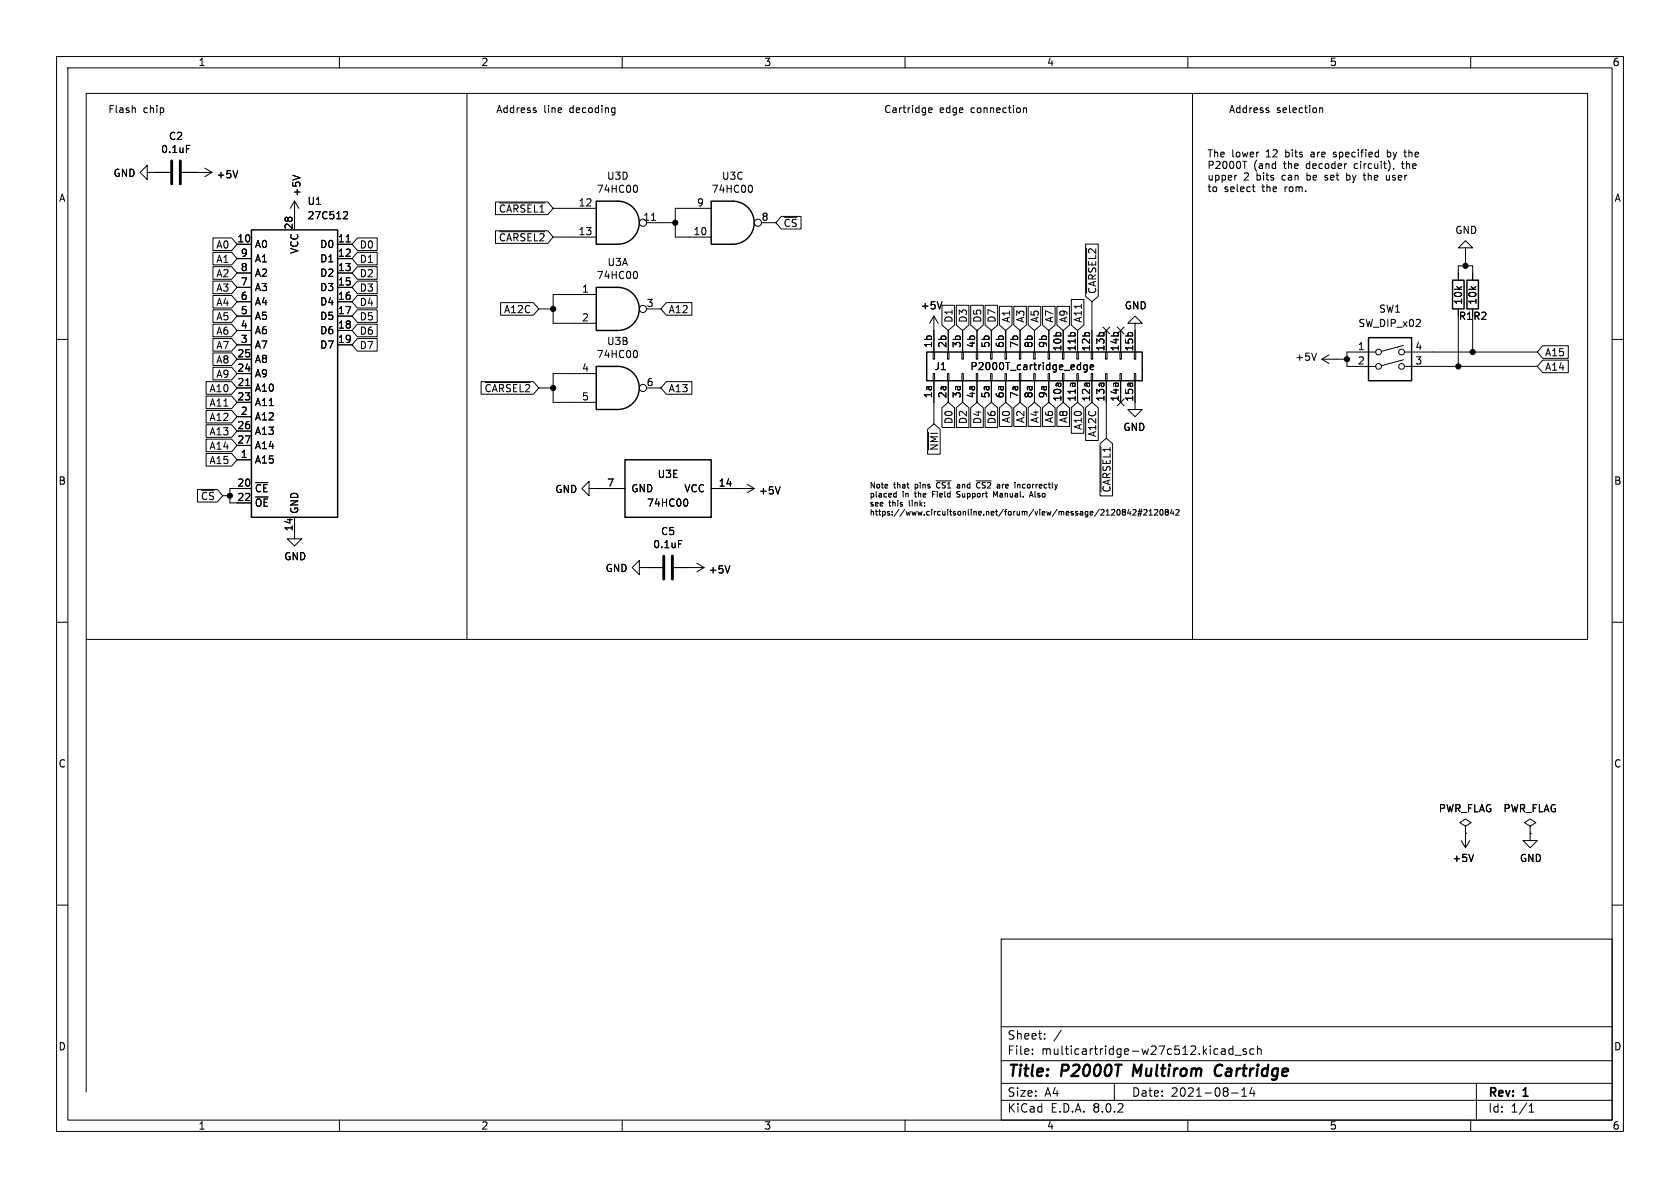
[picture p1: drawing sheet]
<svg xmlns="http://www.w3.org/2000/svg" width="297mm" height="210mm" viewBox="0 0 297 210" stroke-linecap="round" stroke-linejoin="round" font-family="sans-serif">
<g fill="none" stroke="#000" stroke-width=".18">
<path d="M10 10h277v190h-277zM12 12h273v186h-273zM23.9 19.1v.8M60 10v2M82.5 16.5v96.5M94.6 19.5l.2 .2-.2 .2M94.6 19.1h.1M108.4 19.1h.3M108.7 19.8l-.3 .1M108.7 19.1v1l-.2 .2M110 10v2M160 10v2"/>
<path d="M164.2 19.5l.6-.1-.1-.3h-.3l-.2 .1v.6h.5M180.9 19.2l.2-.1h.3l.1 .8M180.9 19.1v.8M210 10v2M210.8 16.5v96.5M224.2 19.5l.1 .2-.1 .2M224.2 19.1h.1M233.3 19.1v.8M233.3 19.2l.2-.1h.3v.8M260 10v2M26 30.5v-1.3l-1.2 1.3 1.2 1.3v-1.3h4.1M32.1 30.5h5.4"/>
<path d="M33 25.7h.6M36.2 29.7l1.3 .8M37.5 30.5l-1.3 .7M42 30.2l-.4 1.2M51.8 31l1.2 .4M52.1 35.6l-.8 1.2M52.1 35.6v5M52.1 35.6l.7 1.2M60.9 37.4l.4 .1 .2 .3-.8 .9h.8M87.6 35.7h9.2l1 1.1-1 1.1h-9.2zM88.3 35.9h8M97.8 36.8h7.6"/>
<path d="M112.4 32.7a.79 .79 0 0 1 0 1.3M114.3 39.4h5.1M115.2 39h.7M125.7 36.8h-6.3v5.1h6.3M132.7 32.7a.79 .79 0 0 1 0 1.3M134.6 39.4h2.6M138.1 38.3h3.5v2.2h-3.5l-.9-1.1zM218.7 31h-.3M221.4 33h.5M221.6 33.7l.3 .2M234.2 31.8h.1M234.4 31l-.2 .2 .2 .2"/>
<path d="M235.7 27.7h.1M235.9 26.9l-.2 .2 .2 .2M238.1 30.6v1.2M238.1 31.8h.3M238.4 31h-.3M241 31h.5M241.3 31.8h.2M245.3 26.5v1.2M245.3 27.7h.3M245.6 31.7l-.1 .1h-.4M245.6 31v.8M245.6 26.9l-.3 .1"/>
<path d="M246.4 29.7l-.1 .3M247.7 28.9h.5M247.9 28.5l.1 1.2M248.2 26.9h.5M248.5 27.7h.2M10 60h2M37.6 44.6h3.4l.9 1.1-.9 1.1h-3.4zM37.6 59.8h3.4l.9 1.2-.9 1.1h-3.4zM37.6 49.7h3.4l.9 1.1-.9 1.1h-3.4zM37.6 47.1h3.4l.9 1.2-.9 1.1h-3.4zM37.6 42.1h3.4l.9 1.1-.9 1.1h-3.4zM37.6 57.3h3.4l.9 1.1-.9 1.1h-3.4z"/>
<path d="M37.6 52.2h3.4l.9 1.1-.9 1.2h-3.4zM37.6 54.8h3.4l.9 1.1-.9 1.1h-3.4zM41.9 43.2h2.5M41.9 45.7h2.5M41.9 48.3h2.5M41.9 50.8h2.5M41.9 53.3h2.5M41.9 55.9h2.5M41.9 58.4h2.5M59.7 43.2h2.5M59.7 45.7h2.5M59.7 48.3h2.5"/>
<path d="M59.7 50.8h2.5M59.7 53.3h2.5M59.7 55.9h2.5M59.7 58.4h2.5M61.2 42.8h.7M63.2 54.8h3.5v2.2h-3.5l-1-1.1zM63.2 59.8h3.5v2.3h-3.5l-1-1.1zM63.2 57.3h3.5v2.2h-3.5l-1-1.1zM63.2 42.1h3.5v2.2h-3.5l-1-1.1zM63.2 44.6h3.5v2.2h-3.5l-1-1.1zM63.2 49.7h3.5v2.2h-3.5l-1-1.1zM63.2 52.2h3.5v2.3h-3.5l-1-1.2z"/>
<path d="M63.2 47.1h3.5v2.3h-3.5l-1-1.1zM87.6 40.8h9.2l1 1.1-1 1.1h-9.2zM88.3 41h8M88.5 53.5h5.8l.9 1.1-.9 1.1h-5.8zM95.2 54.6h2.6M97.8 41.9h7.6M105.4 52.1h-7.6v5.1h7.6M112.4 48a.79 .79 0 0 1 0 1.2M114.3 54.6h2.5M117.8 53.5h4.5v2.2h-4.5l-1-1.1zM165.1 55.9v6.3M165.1 55.9l.8 1.3"/>
<path d="M165.1 55.9l-.8 1.3M166.5 54h2.3v3.5l-1.2 .9-1.1-.9zM166.5 53.3l-.4 1.3M167.6 58.4v3.8M169.1 54h2.2v3.5l-1.1 .9-1.1-.9zM170.2 58.4v3.8M171.6 54h2.2v3.5l-1.1 .9-1.1-.9zM172.7 58.4v3.8M174.1 54h2.3v3.5l-1.1 .9-1.2-.9zM175.3 58.4v3.8M176.7 54.2h2.2v3.3l-1.1 .9-1.1-.9zM177.8 58.4v3.8"/>
<path d="M179.2 54.2h2.3v3.3l-1.2 .9-1.1-.9zM180.3 58.4v3.8M181.8 54.2h2.2v3.3l-1.1 .9-1.1-.9zM182.9 58.4v3.8M184.3 54.2h2.2v3.3l-1.1 .9-1.1-.9zM185.4 58.4v3.8M186.8 54.2h2.3v3.3l-1.1 .9-1.2-.9zM188 58.4v3.8M189.4 52.9h2.2v4.6l-1.1 .9-1.1-.9zM190.5 58.4v3.8M191.9 43.1h2.3v9.3l-1.2 .9-1.1-.9zM192.1 43.9v7.9"/>
<path d="M193 53.3v8.9M195 57.8l1.2 1.2M195.6 58.4v3.8M196.2 57.8l-1.2 1.2M197.5 57.8l1.2 1.2M198.1 58.4v3.8M198.7 57.8l-1.2 1.2M200.7 57.2h-1.3l1.3-1.3 1.2 1.3h-1.2v5M257.8 49.5v-2.5h2.5v2.5M257.8 54.6v10.2M259.1 43.8h-1.3l1.3-1.3 1.2 1.3h-1.2v3.2M260.3 54.6v7.6"/>
<path d="M285 60h2M36.4 75.1h4.6l.9 1.1-.9 1.1h-4.6zM36.4 70h4.6l.9 1.1-.9 1.1h-4.6zM36.4 72.5h4.6l.9 1.2-.9 1.1h-4.6zM36.4 77.6h4.6l.9 1.1-.9 1.2h-4.6zM36.4 67.5h4.6l.9 1.1-.9 1.1h-4.6zM37.6 64.9h3.4l.9 1.1-.9 1.2h-3.4zM37.6 62.4h3.4l.9 1.1-.9 1.1h-3.4zM41.9 61h2.5M41.9 73.7h2.5M41.9 68.6h2.5M41.9 71.1h2.5"/>
<path d="M41.9 66h2.5M41.9 63.5h2.5M41.9 76.2h2.5M41.9 78.7h2.5M43.4 68.2h.7M59.7 61h2.5M85.1 67.5h9.2l.9 1.1-.9 1.1h-9.2zM85.8 67.6h8M95.2 68.6h2.6M105.4 66h-7.6v5.1h7.6M112.4 61.9a.79 .79 0 0 1 0 1.3M114.3 68.6h2.5"/>
<path d="M117.8 67.5h4.5v2.2h-4.5l-1-1.1zM164 75.9l1.1-1 1.1 1v4.4h-2.2zM164.1 76.4v3.2M165 66h.2v1.3h-.2zM165 62.2h.2v1.3h-.2zM165.1 67.3v7.6M166.5 72.1l1.1-1 1.2 1v3.5h-2.3zM167.5 66h.3v1.3h-.3zM167.5 62.2h.3v1.3h-.3zM167.6 67.3v3.8M169.1 72.1l1.1-1 1.1 1v3.5h-2.2zM170.1 66h.2v1.3h-.2z"/>
<path d="M170.1 62.2h.2v1.3h-.2zM170.2 67.3v3.8M171.6 72.1l1.1-1 1.1 1v3.5h-2.2zM172.6 66h.2v1.3h-.2zM172.6 62.2h.2v1.3h-.2zM172.7 67.3v3.8M174.1 72.1l1.2-1 1.1 1v3.5h-2.3zM175.1 66h.3v1.3h-.3zM175.1 62.2h.3v1.3h-.3zM175.3 67.3v3.8M176.7 72.1l1.1-1 1.1 1v3.3h-2.2zM177.7 66h.2v1.3h-.2z"/>
<path d="M177.7 62.2h.2v1.3h-.2zM177.8 67.3v3.8M179.2 72.1l1.1-1 1.2 1v3.3h-2.3zM180.2 66h.3v1.3h-.3zM180.2 62.2h.3v1.3h-.3zM180.3 67.3v3.8M181.8 72.1l1.1-1 1.1 1v3.3h-2.2zM182.8 66h.2v1.3h-.2zM182.8 62.2h.2v1.3h-.2zM182.9 67.3v3.8M184.3 72.1l1.1-1 1.1 1v3.3h-2.2zM185.3 66h.2v1.3h-.2z"/>
<path d="M185.3 62.2h.2v1.3h-.2zM185.4 67.3v3.8M186.8 72.1l1.2-1 1.1 1v3.3h-2.3zM187.8 66h.3v1.3h-.3zM187.8 62.2h.3v1.3h-.3zM188 67.3v3.8M189.4 72.1l1.1-1 1.1 1v4.5h-2.2zM190.4 66h.2v1.3h-.2zM190.4 62.2h.2v1.3h-.2zM190.5 67.3v3.8M190.9 64.5l.1 .1M191 64.1v1.2"/>
<path d="M191 65.3h-.1M191.9 72.1l1.1-1 1.2 1v5.8h-2.3zM192.2 64.5v1l-.3 .3-.3-.1M192.2 64.6l-.4-.1-.2 .2 .1 .6h.5M192.7 64.9l.6-.1v-.2l-.4-.1-.2 .2 .1 .6h.5M192.9 66h.3v1.3h-.3zM192.9 62.2h.3v1.3h-.3zM193 67.3v3.8M194.5 78.4l1.1-.9 1.1 .9v9.3h-2.2zM194.6 79v7.9M195.5 66h.2v1.3h-.2zM195.5 62.2h.2v1.3h-.2z"/>
<path d="M195.6 67.3v10.2M197.5 70.5l1.2 1.2M198 66h.2v1.3h-.2zM198 62.2h.2v1.3h-.2zM198.1 67.3v3.8M198.7 70.5l-1.2 1.2M200.5 66h.3v1.3h-.3zM200.5 62.2h.3v1.3h-.3zM200.7 67.3v5.1h-1.3l1.3 1.3 1.2-1.3h-1.2M232.7 62.4l-.4 1.3M233.7 63.5h4.4M233.7 63.5l1.2 .8"/>
<path d="M234.9 62.7l-1.2 .8M243.2 62.2h-5.1v2.6h5.1M248.1 63.6l-3.9 1M248.1 61.1l-3.9 1M248.3 62.2h23.5M248.3 64.8h23.5M272.7 63.7h4.6v2.2h-4.6l-.9-1.1zM272.7 61.1h4.6v2.2h-4.6l-.9-1.1zM34.9 86.5h3.5l1 1.1-1 1.1h-3.5zM36.4 80.2h4.6l.9 1.1-.9 1.1h-4.6zM39.4 87.6h1.2M41.9 81.3h2.5"/>
<path d="M44.4 86.4h-3.8v2.5h3.8M52.1 91.4v3.9h1.2l-1.2 1.2-1.3-1.2h1.3M104.1 86.4v-1.3l-1.2 1.3 1.2 1.2v-1.2h6.4M120 95.5h.6M121.3 88.2a.79 .79 0 0 1 0 1.3M123.2 99.6l1.3 .7M125.7 86.4h7.6M132.1 85.6l1.2 .8M133.3 86.4l-1.2 .7M137.9 86.1l-.4 1.2M158.1 87.8h.3M158.1 87.3h.3"/>
<path d="M158.4 86.9v1M164.9 87.4h.3M165.3 86.9h-.4v1M165.5 85h2.7M165.7 85.4l-.1 .3 .1 .4M169.1 87.8l.4 .1M169.1 87.1l.1 .2 .3 .1M172.5 85h2.7M172.6 85.9l.2 .3h.5M173.3 85.4l-.5-.1-.2 .4M176.3 86.9l-.3 .7-.3-.7v1M180 85.7h.3v.6"/>
<path d="M182 87.9l.3-1 .3 1M182.1 87.6h.4M196.6 90.1h.4l.1 .3-.6 .7h.6M197.5 90.2l.2-.1a.53 .53 0 0 1 .3 .5 .53 .53 0 0 1-.3 .5l-.2-.4zM198.6 90.5l-.2-.2 .2-.2 .4 .2-.2 .2M198.6 90.5l-.2 .2 .2 .4 .4-.2-.2-.4M198.6 90.5h.2M199.6 90l-.3 .7h.7M199.8 90.4v.7M200.3 90.2l.4-.1 .1 .3-.6 .7h.6M201.1 90.8h.7M201.2 90.4h.7"/>
<path d="M201.5 90l-.3 1.2M201.8 90l-.2 1.2M202.2 90.2l.4-.1 .2 .3-.6 .7h.6M203.2 91.1h.5M203.2 90.4l.2-.3v1M204.1 90.2l.4-.1 .2 .3-.6 .7h.6M205.1 90.2l.2-.1a.53 .53 0 0 1 .3 .5 .53 .53 0 0 1-.3 .5l-.3-.4zM206.2 90.5l-.2-.2 .2-.2 .4 .2-.2 .2M206.2 90.5l-.2 .2 .2 .4 .4-.2-.2-.4M206.2 90.5h.2M207.2 90l-.3 .7h.6M207.4 90.4v.7"/>
<path d="M207.9 90.2l.4-.1 .1 .3-.6 .7h.6M10 110h2M15.2 113h265.5v-96.5h-265.5v176.5M113 100.3v-1.2l-1.2 1.2 1.2 1.3v-1.3h4.1M119.1 100.3h5.4M124.5 100.3l-1.3 .8M129 100l-.4 1.3M285 110h2M10 160h2M258.3 148.6l.8 1.3M259.1 146.1l1-.7-1-.6-1 .6 1 .7v1.2M259.1 147.3h.1"/>
<path d="M259.1 147.3v2.6M259.8 148.6l-.7 1.3M260.5 151l-.4 1.3M270.5 147.3v1.3h1.3l-1.3 1.3-1.3-1.3h1.3M270.5 146.1l1-.7-1-.6-1 .6 1 .7v1.2M270.5 147.3h.1M285 160h2M177 166h108v32h-108zM60 198v2M110 198v2M160 198v2M177 194.5h108"/>
<path d="M177 191.5h108M177 187.5h108M177 181.5h108M182.5 186.3v.1M182.5 185.5v.1M184.7 183.6v.1M184.7 182.8v.1M187.6 182.1l-1.3 2M197 191.5v3M210 198v2M216.1 185.4h.3l.2 .2v.8M216.6 186.3l-.5 .1"/>
<path d="M216.6 185.8h-.5M217.7 193.2h1.2M218 185.5l-.5-.1-.3 .3v.4l.2 .2h.6M218 184.9v1.5M218.3 186.5h1.2M219.5 193.8h.9M219.5 192.7l.5-.4v1.5M220.3 185.5l-.3-.1-.3 .2 .1 .2 .5 .2v.3h-.6M221.3 192.2l-.3 1.1h.9M221.7 185.5l-.5-.1-.2 .3v.4l.1 .2h.6M221.7 192.8v1M222.3 185.5l.2-.1 .4 .1 .1 .9"/>
<path d="M222.3 184.9v1.5M260 198v2M261 191.5v6.5M270.3 196.6h.9M270.3 195.5l.4-.4v1.5"/>
<circle cx="113.7" cy="39.4" r=".63"/>
<circle cx="134" cy="39.4" r=".63"/>
<circle cx="113.7" cy="54.6" r=".63"/>
<circle cx="113.7" cy="68.6" r=".63"/>
<circle cx="243.7" cy="64.8" r=".51"/>
<circle cx="243.7" cy="62.2" r=".51"/>
<circle cx="247.8" cy="64.8" r=".51"/>
<circle cx="247.8" cy="62.2" r=".51"/>
</g>
<path d="M200.5 188.2l-.2 2M215.7 188.2a1.13 1.13 0 0 0-.9 .7 1.13 1.13 0 0 0 .2 1.2l.3 .1 .5-.1" fill="none" stroke="#000" stroke-width=".4"/>
<path d="M30.4 28.4v4.1M31.9 28.4v4.1M117.3 98.3v4.1M118.9 98.3v4.1" fill="none" stroke="#000" stroke-width=".51"/>
<path d="M105.4 35.6h3.8a3.8 3.8 0 0 1 3.8 3.8 3.8 3.8 0 0 1-3.8 3.8h-3.8zM125.7 35.6h3.8a3.8 3.8 0 0 1 3.8 3.8 3.8 3.8 0 0 1-3.8 3.8h-3.8zM44.4 40.6h15.3v50.8h-15.3zM105.4 50.8h3.8a3.8 3.8 0 0 1 3.8 3.8 3.8 3.8 0 0 1-3.8 3.8h-3.8zM241.9 59.7h7.7v7.6h-7.7zM256.8 49.5h2v5.1h-2zM259.3 49.5h2.1v5.1h-2.1zM105.4 64.8h3.8a3.8 3.8 0 0 1 3.8 3.8 3.8 3.8 0 0 1-3.8 3.8h-3.8zM163.8 62.2h38.1v5.1h-38.1zM110.5 81.3h15.2v10.1h-15.2z" fill="none" stroke="#000" stroke-width=".25"/>
<g fill="#000" stroke="#000" stroke-width=".18">
<circle cx="119.4" cy="39.4" r=".46"/>
<circle cx="97.8" cy="54.6" r=".46"/>
<circle cx="259.1" cy="47" r=".46"/>
<circle cx="97.8" cy="68.6" r=".46"/>
<circle cx="238.1" cy="63.5" r=".46"/>
<circle cx="257.8" cy="64.8" r=".46"/>
<circle cx="260.3" cy="62.2" r=".46"/>
<circle cx="40.6" cy="87.6" r=".46"/>
</g>
<g font-size="2.8">
<text x="178" y="190.9">Title:</text>
<text x="187.7" y="190.9">P2000T</text>
<text x="201.1" y="190.9">Multirom</text>
<text x="216.4" y="190.9">Cartridge</text>
</g>
<g font-size="2.1">
<text x="178" y="184">Sheet:</text>
<text x="178" y="186.7">File:</text>
<text x="184.1" y="186.7">multicartridge-w27c512.kicad_sch</text>
<text x="178" y="196.9">KiCad</text>
<text x="178" y="194.1">Size:</text>
<text x="184.7" y="194.1">A4</text>
<text x="185.7" y="196.9">E.D.A.</text>
<text x="193.3" y="196.9">8.0.2</text>
<text x="200" y="194.1">Date:</text>
<text x="207" y="194.1">2021-08-14</text>
<text x="263" y="194.3">Rev:</text>
<text x="263" y="196.9">Id:</text>
<text x="267.1" y="196.9">1/1</text>
<text x="269.4" y="194.3">1</text>
</g>
<g font-size="1.8">
<text x="35" y="11.9">1</text>
<text x="85" y="11.9">2</text>
<text x="135" y="11.9">3</text>
<text x="185" y="11.9">4</text>
<text x="235" y="11.9">5</text>
<text x="285" y="11.9">6</text>
<text x="19" y="20.1">Flash</text>
<text x="25.3" y="20.1">chip</text>
<text x="87.6" y="20.1">Address</text>
<text x="96.1" y="20.1">line</text>
<text x="100.8" y="20.1">decoding</text>
<text x="156.2" y="20.1">Cartridge</text>
<text x="166.1" y="20.1">edge</text>
<text x="171.7" y="20.1">connection</text>
<text x="217.2" y="20.1">Address</text>
<text x="225.7" y="20.1">selection</text>
<text x="28.4" y="27.3">0.1uF</text>
<text x="29.8" y="24.9">C2</text>
<text x="213.4" y="27.9">The</text>
<text x="213.4" y="30">P2000T</text>
<text x="217.7" y="27.9">lower</text>
<text x="221.6" y="30">(and</text>
<text x="223.9" y="27.9">12</text>
<text x="227.1" y="30">the</text>
<text x="227.5" y="27.9">bits</text>
<text x="231.2" y="30">decoder</text>
<text x="232.2" y="27.9">are</text>
<text x="236.4" y="27.9">specified</text>
<text x="239.9" y="30">circuit),</text>
<text x="246.1" y="27.9">by</text>
<text x="248.5" y="30">the</text>
<text x="249.4" y="27.9">the</text>
<text x="10.3" y="35.9">A</text>
<text x="20" y="31.5">GND</text>
<text x="38.2" y="31.7">+5V</text>
<text x="53.3" y="34.8" transform="rotate(-90 53.3 34.8)">+5V</text>
<text x="105.4" y="34.3">74HC00</text>
<text x="107.2" y="32">U3D</text>
<text x="125.7" y="34.3">74HC00</text>
<text x="127.5" y="32">U3C</text>
<text x="213.4" y="32">upper</text>
<text x="213.4" y="34">to</text>
<text x="216.4" y="34">select</text>
<text x="219.9" y="32">2</text>
<text x="222.2" y="32">bits</text>
<text x="223.3" y="34">the</text>
<text x="226.9" y="32">can</text>
<text x="227.4" y="34">rom.</text>
<text x="231.5" y="32">be</text>
<text x="234.9" y="32">set</text>
<text x="238.9" y="32">by</text>
<text x="242.2" y="32">the</text>
<text x="246.3" y="32">user</text>
<text x="285.3" y="35.9">A</text>
<text x="51.8" y="40.7" transform="rotate(-90 51.8 40.7)">28</text>
<text x="54.3" y="36.4">U1</text>
<text x="54.3" y="39">27C512</text>
<text x="88.1" y="37.8">~{CARSEL1}</text>
<text x="102.2" y="36.6">12</text>
<text x="102.2" y="41.7">13</text>
<text x="113.6" y="39.1">11</text>
<text x="122.5" y="41.7">10</text>
<text x="123.1" y="36.6">9</text>
<text x="134.5" y="39.1">8</text>
<text x="138.4" y="40.3">~{CS}</text>
<text x="257.2" y="41.6">GND</text>
<text x="38.1" y="46.7">A1</text>
<text x="38.1" y="44.1">A0</text>
<text x="41.9" y="42.9">10</text>
<text x="42.5" y="45.5">9</text>
<text x="45" y="44">A0</text>
<text x="45" y="46.6">A1</text>
<text x="52.9" y="45" transform="rotate(-90 52.9 45)">VCC</text>
<text x="56.5" y="44">D0</text>
<text x="56.5" y="46.6">D1</text>
<text x="59.6" y="42.9">11</text>
<text x="59.6" y="45.5">12</text>
<text x="63.5" y="44.1">D0</text>
<text x="63.5" y="46.7">D1</text>
<text x="88.1" y="42.9">~{CARSEL2}</text>
<text x="107.3" y="47.2">U3A</text>
<text x="38.1" y="51.8">A3</text>
<text x="38.1" y="49.2">A2</text>
<text x="42.5" y="53.1">6</text>
<text x="42.5" y="50.5">7</text>
<text x="42.5" y="48">8</text>
<text x="45" y="51.7">A3</text>
<text x="45" y="49.1">A2</text>
<text x="56.5" y="49.1">D2</text>
<text x="56.5" y="51.7">D3</text>
<text x="59.6" y="48">13</text>
<text x="59.6" y="50.5">15</text>
<text x="59.6" y="53.1">16</text>
<text x="63.5" y="51.8">D3</text>
<text x="63.5" y="49.2">D2</text>
<text x="102.8" y="51.8">1</text>
<text x="105.4" y="49.5">74HC00</text>
<text x="194" y="52.1" transform="rotate(-90 194 52.1)">~{CARSEL2}</text>
<text x="258.7" y="54" transform="rotate(-90 258.7 54)">10k</text>
<text x="261.2" y="54" transform="rotate(-90 261.2 54)">10k</text>
<text x="38.1" y="59.4">A6</text>
<text x="38.1" y="54.3">A4</text>
<text x="38.1" y="56.8">A5</text>
<text x="42.5" y="58.2">4</text>
<text x="42.5" y="55.6">5</text>
<text x="45" y="59.3">A6</text>
<text x="45" y="56.7">A5</text>
<text x="45" y="54.2">A4</text>
<text x="56.5" y="54.2">D4</text>
<text x="56.5" y="56.7">D5</text>
<text x="56.5" y="59.3">D6</text>
<text x="59.6" y="55.6">17</text>
<text x="59.6" y="58.2">18</text>
<text x="63.5" y="56.8">D5</text>
<text x="63.5" y="59.4">D6</text>
<text x="63.5" y="54.3">D4</text>
<text x="89" y="55.6">A12C</text>
<text x="102.8" y="56.9">2</text>
<text x="114.2" y="54.4">3</text>
<text x="118.1" y="55.6">A12</text>
<text x="162.7" y="54.9">+5V</text>
<text x="168.6" y="57.2" transform="rotate(-90 168.6 57.2)">D1</text>
<text x="171.1" y="57.2" transform="rotate(-90 171.1 57.2)">D3</text>
<text x="173.7" y="57.2" transform="rotate(-90 173.7 57.2)">D5</text>
<text x="176.2" y="57.2" transform="rotate(-90 176.2 57.2)">D7</text>
<text x="178.8" y="57.2" transform="rotate(-90 178.8 57.2)">A1</text>
<text x="181.3" y="57.2" transform="rotate(-90 181.3 57.2)">A3</text>
<text x="183.8" y="57.2" transform="rotate(-90 183.8 57.2)">A5</text>
<text x="186.4" y="57.2" transform="rotate(-90 186.4 57.2)">A7</text>
<text x="188.9" y="57.2" transform="rotate(-90 188.9 57.2)">A9</text>
<text x="191.5" y="57.2" transform="rotate(-90 191.5 57.2)">A11</text>
<text x="198.8" y="54.9">GND</text>
<text x="240" y="58">SW_DIP_x02</text>
<text x="243.7" y="55.5">SW1</text>
<text x="257.8" y="56.7">R1</text>
<text x="260.4" y="56.7">R2</text>
<text x="38.1" y="61.9">A7</text>
<text x="38.1" y="64.5">A8</text>
<text x="41.9" y="65.8">24</text>
<text x="41.9" y="63.2">25</text>
<text x="42.5" y="60.7">3</text>
<text x="45" y="64.4">A8</text>
<text x="45" y="61.8">A7</text>
<text x="56.5" y="61.8">D7</text>
<text x="59.6" y="60.7">19</text>
<text x="63.5" y="61.9">D7</text>
<text x="102.8" y="65.8">4</text>
<text x="105.4" y="63.5">74HC00</text>
<text x="107.2" y="61.2">U3B</text>
<text x="164.8" y="61.6" transform="rotate(-90 164.8 61.6)">1b</text>
<text x="165.1" y="65.6">J1</text>
<text x="167.4" y="61.6" transform="rotate(-90 167.4 61.6)">2b</text>
<text x="169.9" y="61.6" transform="rotate(-90 169.9 61.6)">3b</text>
<text x="171.5" y="65.6">P2000T_cartridge_edge</text>
<text x="172.5" y="61.6" transform="rotate(-90 172.5 61.6)">4b</text>
<text x="175" y="61.6" transform="rotate(-90 175 61.6)">5b</text>
<text x="177.5" y="61.6" transform="rotate(-90 177.5 61.6)">6b</text>
<text x="180.1" y="61.6" transform="rotate(-90 180.1 61.6)">7b</text>
<text x="182.6" y="61.6" transform="rotate(-90 182.6 61.6)">8b</text>
<text x="185.2" y="61.6" transform="rotate(-90 185.2 61.6)">9b</text>
<text x="187.7" y="62.2" transform="rotate(-90 187.7 62.2)">10b</text>
<text x="190.2" y="62.2" transform="rotate(-90 190.2 62.2)">11b</text>
<text x="192.8" y="62.2" transform="rotate(-90 192.8 62.2)">12b</text>
<text x="195.3" y="62.2" transform="rotate(-90 195.3 62.2)">13b</text>
<text x="197.9" y="62.2" transform="rotate(-90 197.9 62.2)">14b</text>
<text x="200.4" y="62.2" transform="rotate(-90 200.4 62.2)">15b</text>
<text x="228.9" y="64">+5V</text>
<text x="240" y="62">1</text>
<text x="240" y="64.5">2</text>
<text x="250.1" y="64.5">3</text>
<text x="250.1" y="62">4</text>
<text x="273" y="65.7">A14</text>
<text x="273" y="63.2">A15</text>
<text x="36.9" y="69.5">A10</text>
<text x="38.1" y="67">A9</text>
<text x="41.9" y="68.3">21</text>
<text x="41.9" y="70.9">23</text>
<text x="45" y="69.4">A10</text>
<text x="45" y="72">A11</text>
<text x="45" y="66.9">A9</text>
<text x="85.6" y="69.5">~{CARSEL2}</text>
<text x="102.8" y="70.9">5</text>
<text x="114.2" y="68.3">6</text>
<text x="118.1" y="69.5">A13</text>
<text x="164.8" y="70.5" transform="rotate(-90 164.8 70.5)">1a</text>
<text x="167.4" y="70.5" transform="rotate(-90 167.4 70.5)">2a</text>
<text x="169.9" y="70.5" transform="rotate(-90 169.9 70.5)">3a</text>
<text x="172.5" y="70.5" transform="rotate(-90 172.5 70.5)">4a</text>
<text x="175" y="70.5" transform="rotate(-90 175 70.5)">5a</text>
<text x="177.5" y="70.5" transform="rotate(-90 177.5 70.5)">6a</text>
<text x="180.1" y="70.5" transform="rotate(-90 180.1 70.5)">7a</text>
<text x="182.6" y="70.5" transform="rotate(-90 182.6 70.5)">8a</text>
<text x="185.2" y="70.5" transform="rotate(-90 185.2 70.5)">9a</text>
<text x="187.7" y="71.1" transform="rotate(-90 187.7 71.1)">10a</text>
<text x="190.2" y="71.1" transform="rotate(-90 190.2 71.1)">11a</text>
<text x="192.8" y="71.1" transform="rotate(-90 192.8 71.1)">12a</text>
<text x="195.3" y="71.1" transform="rotate(-90 195.3 71.1)">13a</text>
<text x="197.9" y="71.1" transform="rotate(-90 197.9 71.1)">14a</text>
<text x="200.4" y="71.1" transform="rotate(-90 200.4 71.1)">15a</text>
<text x="36.9" y="77.2">A13</text>
<text x="36.9" y="72.1">A11</text>
<text x="36.9" y="74.6">A12</text>
<text x="41.9" y="75.9">26</text>
<text x="42.5" y="73.4">2</text>
<text x="45" y="74.5">A12</text>
<text x="45" y="77.1">A13</text>
<text x="168.6" y="75.1" transform="rotate(-90 168.6 75.1)">D0</text>
<text x="171.1" y="75.1" transform="rotate(-90 171.1 75.1)">D2</text>
<text x="173.7" y="75.1" transform="rotate(-90 173.7 75.1)">D4</text>
<text x="176.2" y="75.1" transform="rotate(-90 176.2 75.1)">D6</text>
<text x="178.8" y="74.9" transform="rotate(-90 178.8 74.9)">A0</text>
<text x="181.3" y="74.9" transform="rotate(-90 181.3 74.9)">A2</text>
<text x="183.8" y="74.9" transform="rotate(-90 183.8 74.9)">A4</text>
<text x="186.4" y="74.9" transform="rotate(-90 186.4 74.9)">A6</text>
<text x="188.9" y="74.9" transform="rotate(-90 188.9 74.9)">A8</text>
<text x="191.5" y="76.1" transform="rotate(-90 191.5 76.1)">A10</text>
<text x="194" y="77.4" transform="rotate(-90 194 77.4)">A12C</text>
<text x="198.5" y="76.4">GND</text>
<text x="36.9" y="79.7">A14</text>
<text x="36.9" y="82.2">A15</text>
<text x="41.9" y="78.5">27</text>
<text x="42.5" y="81">1</text>
<text x="45" y="82.1">A15</text>
<text x="45" y="79.6">A14</text>
<text x="166.1" y="79.8" transform="rotate(-90 166.1 79.8)">~{NMI}</text>
<text x="10.3" y="85.9">B</text>
<text x="35.4" y="88.6">~{CS}</text>
<text x="41.9" y="86.1">20</text>
<text x="41.9" y="88.6">22</text>
<text x="45" y="87.2">~{CE}</text>
<text x="45" y="89.8">~{OE}</text>
<text x="98.1" y="87.4">GND</text>
<text x="107.2" y="86.1">7</text>
<text x="111.5" y="87.2">GND</text>
<text x="114.3" y="89.8">74HC00</text>
<text x="116.2" y="84.7">U3E</text>
<text x="120.9" y="87.2">VCC</text>
<text x="127" y="86.1">14</text>
<text x="134.1" y="87.6">+5V</text>
<text x="196.5" y="87.2" transform="rotate(-90 196.5 87.2)">~{CARSEL1}</text>
<text x="285.3" y="85.9">B</text>
<text x="51.8" y="94" transform="rotate(-90 51.8 94)">14</text>
<text x="52.9" y="90.9" transform="rotate(-90 52.9 90.9)">GND</text>
<text x="116.8" y="94.8">C5</text>
<text x="50.2" y="99.2">GND</text>
<text x="107" y="101.3">GND</text>
<text x="115.4" y="97.1">0.1uF</text>
<text x="125.2" y="101.6">+5V</text>
<text x="10.3" y="135.9">C</text>
<text x="285.3" y="135.9">C</text>
<text x="254.3" y="143.8">PWR_FLAG</text>
<text x="265.7" y="143.8">PWR_FLAG</text>
<text x="256.7" y="152.6">+5V</text>
<text x="268.6" y="152.6">GND</text>
<text x="10.3" y="185.9">D</text>
<text x="285.3" y="185.9">D</text>
<text x="35" y="199.9">1</text>
<text x="85" y="199.9">2</text>
<text x="135" y="199.9">3</text>
<text x="185" y="199.9">4</text>
<text x="235" y="199.9">5</text>
<text x="285" y="199.9">6</text>
</g>
<g font-size="1.4">
<text x="153.7" y="86.4">Note</text>
<text x="153.7" y="88">placed</text>
<text x="153.7" y="89.6">see</text>
<text x="157.2" y="89.6">this</text>
<text x="158" y="86.4">that</text>
<text x="159.6" y="88">in</text>
<text x="160.9" y="89.6">link:</text>
<text x="162" y="88">the</text>
<text x="162" y="86.4">pins</text>
<text x="165.3" y="88">Field</text>
<text x="166.1" y="86.4">~{CS1}and</text>
<text x="169.9" y="88">Support</text>
<text x="173.6" y="86.4">~{CS2}are</text>
<text x="176.6" y="88">Manual.</text>
<text x="180.9" y="86.4">incorrectly</text>
<text x="183.3" y="88">Also</text>
<text x="153.7" y="91.2">https://www.circuitsonline.net/forum/view/message/2120842#2120842</text>
</g>
</svg>
